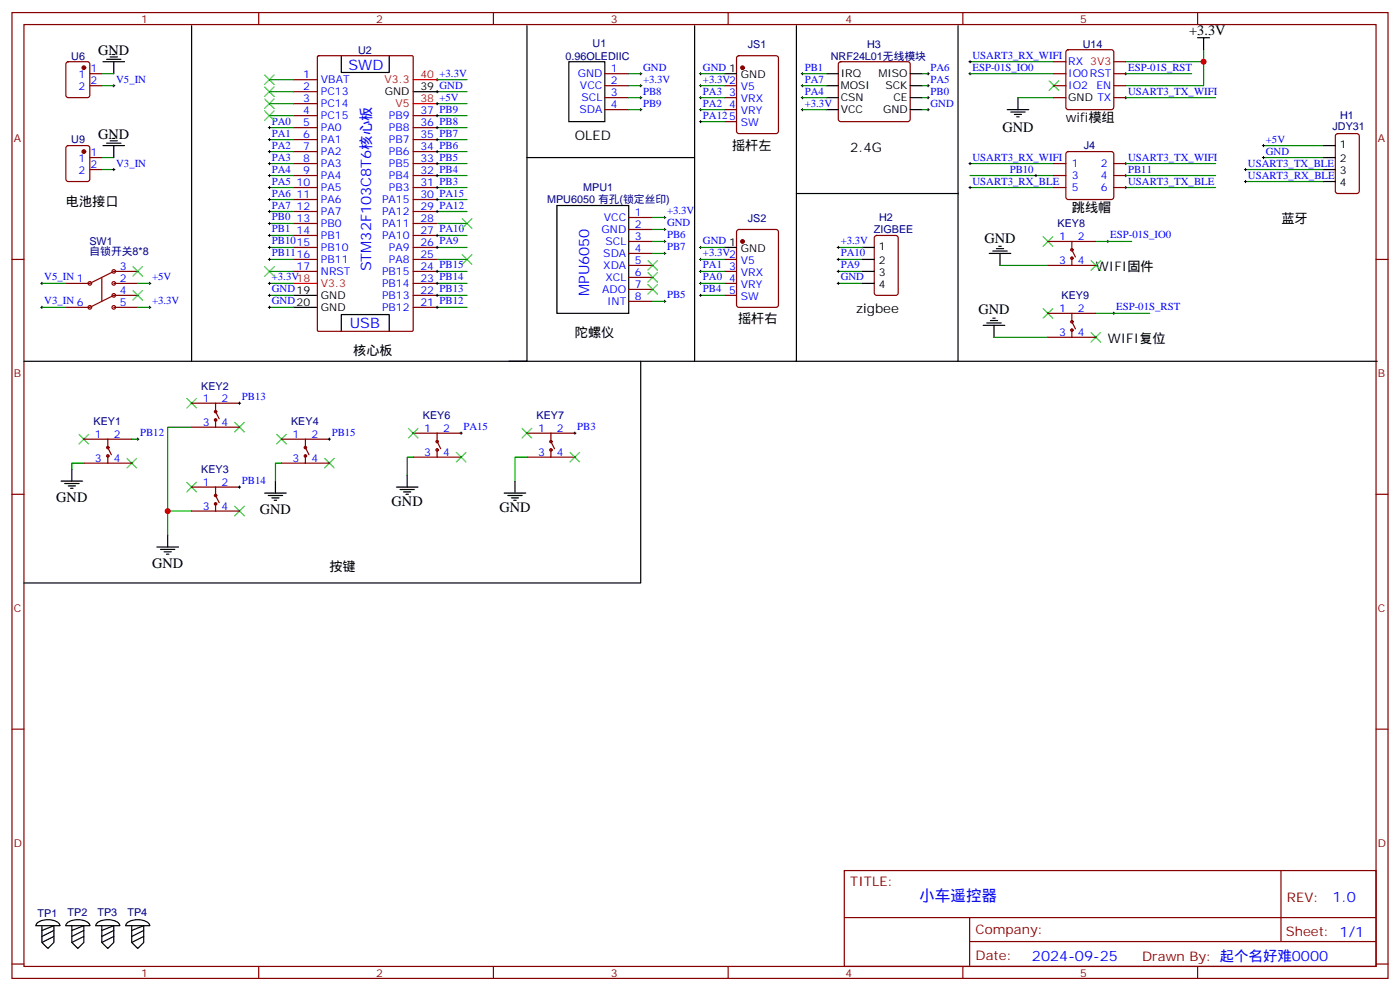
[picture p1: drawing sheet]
<svg xmlns="http://www.w3.org/2000/svg" width="412mm" height="292mm" viewBox="0 0 412 292" stroke-linecap="round" stroke-linejoin="round" font-family="sans-serif">
<g fill="none" stroke="#870000" stroke-width=".35">
<path d="M3.5 3.7h405.4v284.3h-405.4zM7.1 7.2h398.2v277.3h-398.2zM19.6 18.4l.5-.2h5.7l.6 .4 .1 9.4-.5 .7-5.9 .1-.6-.5-.1-9.4zM76.2 3.7v3.5M93.5 16.6l.3-.2h27.6l.3 .2v80.6l-.2 .3h-27.7l-.3-.1zM145.3 3.7v3.5M214.5 3.7v3.5M217.2 16.6l.5-.2h10.9l.7 .4v21.8l-.5 .7h-11.1l-.7-.4v-21.8zM247.2 18.4l.4-.2h19.8l.5 .2 .2 .5v16.2l-.2 .5-.5 .2h-19.8l-.4-.2-.3-.5v-16.2zM283.6 3.7v3.5M310.4 18.2h3.6M314.2 14.8l.5-.2h12.7l.5 .2 .2 .5v16.3l-.3 .5-.4 .2h-12.7l-.5-.3-.2-.4v-16.3z"/>
<path d="M328.1 18.2h3.5M352.8 3.7v3.5M26.5 25.2h3.5M26.5 21.7h3.5M86.4 23.5h7.1M86.4 34h7.1M86.4 30.5h7.1M86.4 27h7.1M86.4 37.6h7.1M121.7 34h7.1M121.7 37.6h7.1M178.2 25.2h7"/>
<path d="M178.2 28.8h7M178.2 32.3h7M178.2 21.7h7M213.4 25.2h3.6M213.4 28.8h3.6M213.4 35.8h3.6M213.4 32.3h3.6M310.4 25.2h3.6M310.4 28.8h3.6M310.4 21.7h3.6M328.1 25.2h3.5M328.1 28.8h3.5"/>
<path d="M328.1 21.7h3.5M393.6 39.5l.5-.2h5.6l.6 .5 .1 16.5-.5 .6-5.8 .1-.7-.5-.1-16.5zM19.6 43.1l.5-.2h5.7l.6 .4 .1 9.4-.5 .7h-5.9l-.6-.4-.1-9.4zM26.5 46.4h3.5M26.5 49.9h3.5M86.4 41.1h7.1M86.4 44.6h7.1M86.4 48.2h7.1M86.4 51.7h7.1M86.4 55.2h7.1M86.4 58.7h7.1M121.7 41.1h7.1"/>
<path d="M121.7 44.6h7.1M121.7 48.2h7.1M121.7 51.7h7.1M121.7 55.2h7.1M121.7 58.7h7.1M310.4 48.2h3.6M310.4 51.7h3.6M310.4 55.2h3.6M314.2 44.8l.5-.2h12.7l.5 .2 .2 .5v12.7l-.3 .5-.4 .2h-12.7l-.5-.2-.2-.5v-12.7zM328.1 48.2h3.5M328.1 51.7h3.5M328.1 55.2h3.5"/>
<path d="M3.5 76.4h3.6M33.5 79.9h7.1M86.4 76.4h7.1M86.4 79.9h7.1M86.4 72.8h7.1M86.4 69.3h7.1M86.4 65.8h7.1M86.4 62.3h7.1M121.7 76.4h7.1M121.7 79.9h7.1M121.7 72.8h7.1M121.7 69.3h7.1"/>
<path d="M121.7 65.8h7.1M121.7 62.3h7.1M185.2 64h7.1M185.2 67.6h7.1M185.2 71.1h7.1M185.2 74.6h7.1M185.2 78.1h7.1M213.4 76.4h3.6M213.4 79.9h3.6M217.2 67.8l.5-.2h10.9l.7 .4v21.8l-.5 .6-11.1 .1-.7-.5v-21.7zM257.8 69.5l.4-.2h5.7l.6 .5 .1 16.5-.5 .6-5.9 .1-.6-.5-.1-16.5zM308.7 71.1h14.1"/>
<path d="M308.7 78.1h14.1M315.7 71.1v2.5l1.1 2.1M315.7 75.7v2.4M405.3 76.4h3.6M19.4 83.4h7.1M19.4 90.5h7.1M33.5 83.4h7.1M33.5 87h7.1M33.5 90.5h7.1M121.7 83.4h7.1M121.7 87h7.1M121.7 90.5h7.1"/>
<path d="M185.2 81.7h7.1M185.2 85.2h7.1M185.2 88.7h7.1M213.4 83.4h3.6M213.4 87h3.6M308.7 99.3h14.1M308.7 92.3h14.1M315.7 92.3v2.4l1.1 2.1M315.7 96.8v2.5M56.4 118.7h14.2M63.5 118.7v2.5l1.1 2.1M24.7 136.3h14.1"/>
<path d="M24.7 129.3h14.1M31.7 129.3v2.5l1.1 2.1M31.7 133.9v2.4M56.4 125.8h14.2M63.5 123.3v2.5M82.9 136.3h14.1M82.9 129.3h14.1M90 129.3v2.5l1 2.1M90 133.9v2.4M121.7 134.6h14.1M121.7 127.5h14.1M128.8 127.5v2.5l1 2.1"/>
<path d="M128.8 132.1v2.5M155.2 134.6h14.1M155.2 127.5h14.1M162.3 127.5v2.5l1 2.1M162.3 132.1v2.5M3.5 145.5h3.6M56.4 150.5h14.2M56.4 143.4h14.2M63.5 143.4v2.5l1.1 2.1M63.5 148v2.5M405.3 145.5h3.6M3.5 214.7h3.6"/>
<path d="M405.3 214.7h3.6M248.7 256.3h156.6v28.2h-156.6zM377.3 256.3v20.9M248.7 270.1h156.5M285.6 277.2h119.6M285.6 270.1v14.2M3.5 283.8h3.6M76.2 284.5v3.5M145.3 284.5v3.5M214.5 284.5v3.5M283.6 284.5v3.5M352.8 284.5v3.5"/>
<path d="M405.3 283.8h3.6"/>
<circle cx="315.7" cy="73.6" r=".35"/>
<circle cx="315.7" cy="76" r=".35"/>
<circle cx="315.7" cy="97.2" r=".35"/>
<circle cx="315.7" cy="94.7" r=".35"/>
<circle cx="31.8" cy="134.2" r=".35"/>
<circle cx="31.8" cy="131.8" r=".35"/>
<circle cx="63.5" cy="123.6" r=".35"/>
<circle cx="63.5" cy="121.2" r=".35"/>
<circle cx="90" cy="134.2" r=".35"/>
<circle cx="90" cy="131.8" r=".35"/>
<circle cx="128.8" cy="132.5" r=".35"/>
<circle cx="128.8" cy="130" r=".35"/>
<circle cx="162.3" cy="130" r=".35"/>
<circle cx="162.3" cy="132.5" r=".35"/>
<circle cx="63.5" cy="145.9" r=".35"/>
<circle cx="63.5" cy="148.3" r=".35"/>
</g>
<g fill="none" stroke="#000" stroke-width=".29">
<path d="M285.4 18.2h.7M285.8 17.8v.7M33.2 25.2h.7M33.5 24.9v.7M79 37.6h.7M79.4 37.2v.7M128.4 23.5h.7M128.4 37.6h.7M128.4 34h.7M128.4 27h.7M128.4 30.5h.7M128.8 23.1v.7"/>
<path d="M128.8 26.6v.7M128.8 30.2v.7M128.8 33.7v.7M128.8 37.2v.7M188.4 25.2h.7M188.4 21.7h.7M188.4 28.8h.7M188.4 32.3h.7M188.7 21.3v.7M188.7 24.9v.7M188.7 28.4v.7M188.7 31.9v.7"/>
<path d="M206 25.2h.7M206 21.7h.7M206 28.8h.7M206 32.3h.7M206 35.8h.7M206.4 21.3v.7M206.4 24.9v.7M206.4 28.4v.7M206.4 31.9v.7M206.4 35.5v.7M236 25.2h.7M236 21.7h.7"/>
<path d="M236 28.8h.7M236 32.3h.7M236.4 21.3v.7M236.4 24.9v.7M236.4 28.4v.7M236.4 31.9v.7M273 25.2h.8M273 21.7h.8M273 28.8h.8M273 32.3h.8M273.4 21.3v.7M273.4 24.9v.7"/>
<path d="M273.4 28.4v.7M273.4 31.9v.7M285.4 21.7h.7M285.8 21.3v.7M331.3 21.7h.7M331.3 28.8h.7M331.6 21.3v.7M331.6 28.4v.7M33.2 49.9h.7M33.5 49.6v.7M79 41.1h.7M79 44.6h.7"/>
<path d="M79 48.2h.7M79 51.7h.7M79 55.2h.7M79 58.7h.7M79.4 40.7v.8M79.4 44.3v.7M79.4 47.8v.7M79.4 51.3v.7M79.4 54.9v.7M79.4 58.4v.7M128.4 41.1h.7M128.4 44.6h.7"/>
<path d="M128.4 48.2h.7M128.4 51.7h.7M128.4 55.2h.7M128.4 58.7h.7M128.8 40.7v.8M128.8 44.3v.7M128.8 47.8v.7M128.8 51.3v.7M128.8 54.9v.7M128.8 58.4v.7M285.4 48.2h.7M285.4 55.2h.7"/>
<path d="M285.8 47.8v.7M285.8 54.9v.7M304.8 51.7h.7M305.2 51.3v.7M331.3 48.2h.7M331.3 51.7h.7M331.3 55.2h.7M331.6 47.8v.7M331.6 51.3v.7M331.6 54.9v.7M366.5 53.4h.7M366.5 49.9h.7"/>
<path d="M366.9 49.6v.7M366.9 53.1v.7M371.8 46.4h.7M371.8 42.9h.7M372.2 42.5v.7M372.2 46v.7M79 62.3h.7M79 72.8h.7M79 69.3h.7M79 65.8h.7M79 76.4h.7M79.4 61.9v.7"/>
<path d="M79.4 65.4v.7M79.4 69v.7M79.4 72.5v.7M79.4 76v.7M128.4 62.3h.7M128.4 72.8h.7M128.4 69.3h.7M128.4 79.9h.7M128.8 61.9v.7M128.8 69v.7M128.8 72.5v.7M128.8 79.6v.7"/>
<path d="M195.4 64h.7M195.4 67.6h.7M195.4 71.1h.7M195.4 74.6h.7M195.8 63.7v.7M195.8 67.2v.7M195.8 70.7v.7M195.8 74.3v.7M206 72.8h.7M206 76.4h.7M206 79.9h.7M206.4 72.5v.7"/>
<path d="M206.4 76v.7M206.4 79.6v.7M246.6 72.8h.7M246.6 76.4h.7M246.6 79.9h.7M246.9 72.5v.7M246.9 76v.7M246.9 79.6v.7M326 71.1h.7M326.3 70.7v.7M12 90.5h.7M12 83.4h.7"/>
<path d="M12.3 83.1v.7M12.3 90.1v.7M43.7 90.5h.7M43.7 83.4h.7M44.1 83.1v.7M44.1 90.1v.7M79 90.5h.7M79 87h.7M79 83.4h.7M79.4 83.1v.7M79.4 86.6v.7M79.4 90.1v.7"/>
<path d="M128.4 90.5h.7M128.4 87h.7M128.4 83.4h.7M128.8 83.1v.7M128.8 86.6v.7M128.8 90.1v.7M195.4 88.7h.7M195.8 88.4v.7M206 87h.7M206 83.4h.7M206.4 83.1v.7M206.4 86.6v.7"/>
<path d="M246.6 83.4h.7M246.9 83.1v.7M327.7 92.3h.7M328.1 91.9v.7M70.2 118.7h.7M70.6 118.4v.7M40.2 129.3h.7M40.6 128.9v.7M96.7 129.3h.7M97 128.9v.7M135.5 127.5h.7M135.8 127.2v.7"/>
<path d="M169 127.5h.7M169.3 127.2v.7M70.2 143.4h.7M70.6 143.1v.7"/>
</g>
<g fill="none" stroke="#000" stroke-width=".35">
<path d="M30.3 18.2h6.4M31.4 17.5h4.2M32.5 16.8h2.1M33.2 16.1h.7M33.5 18.2v3.5M56.4 7.6v98.8h-49.3M100.5 16.4v4.9h14.2v-4.9M155.2 7.6v98.8h-98.8M167.6 18.2h10.6v17.6h-10.6zM204.6 7.6v98.8h-54.7M234.6 7.6v98.8h-30M282.2 7.6v98.8h-47.6"/>
<path d="M352.8 11.1h3.5M354.5 11.1v3.5M121.7 27h7.1M213.4 21.7h3.6M243.4 21.7h3.5M243.4 25.2h3.5M243.4 28.8h3.5M243.4 32.3h3.5M268.1 21.7h3.5M268.1 25.2h3.5M268.1 28.8h3.5M268.1 32.3h3.5"/>
<path d="M296.7 32.3h6.3M297.7 33h4.3M298.8 33.7h2.1M299.5 34.4h.7M299.9 28.8v3.5M30.3 42.9h6.4M31.4 42.2h4.2M32.5 41.5h2.1M33.2 40.7h.7M33.5 42.9v3.5M155.2 46.4h49.4M234.6 57h47.6"/>
<path d="M389.8 42.9h3.5M389.8 46.4h3.5M389.8 49.9h3.5M389.8 53.4h3.5M164 60.5h21.2v31.8h-21.2zM213.4 72.8h3.6M254 72.8h3.5M254 76.4h3.5M254 79.9h3.5M291.4 74.6h6.3M292.5 73.9h4.2M293.5 73.2h2.1"/>
<path d="M294.2 72.5h.7M294.6 74.6v3.5M86.4 90.5h7.1M86.4 87h7.1M100.5 97.5v-4.9h14.2v4.9M254 83.4h3.5M289.6 95.8h6.4M290.7 95.1h4.2M291.7 94.4h2.2M292.5 93.7h.7M292.8 95.8v3.5M188.7 106.4v65.2h-181.6"/>
<path d="M282.2 106.4h123.5M21.2 138.1v3.5M119.9 139.9v3.5M18 141.6h6.3M19 142.3h4.3M20.1 143.1h2.1M20.8 143.8h.7M49.4 157.5v3.5M78 145.2h6.3M79 145.9h4.3M80.1 146.6h2.1M80.8 147.3h.7"/>
<path d="M81.1 141.6v3.6M116.8 143.4h6.3M117.8 144.1h4.3M118.9 144.8h2.1M119.6 145.5h.7M148.5 145.2h6.4M149.6 145.9h4.2M150.6 146.6h2.2M151.3 147.3h.7M151.7 141.6v3.6M46.2 161h6.4M47.3 161.7h4.2"/>
<path d="M48.3 162.5h2.1M49 163.2h.7M10.9 271.7a5.6 5.6 0 0 1 6.4 0l.3 .8h-7zM12.3 272.5v5l1.8 1.7 1.8-1.7v-5l-3.6 1.4M15.9 273.9l-3.6 1.8M15.9 275.7l-3.6 1.8M19.8 271.7a5.6 5.6 0 0 1 6.3 0l.4 .8h-7.1zM21.2 272.5v5l1.7 1.7 1.8-1.7v-5l-3.5 1.4M24.7 273.9l-3.5 1.8M24.7 275.7l-3.5 1.8M28.6 271.7a5.6 5.6 0 0 1 6.3 0l.4 .8h-7.1zM30 272.5v5l1.7 1.7 1.8-1.7v-5l-3.5 1.4"/>
<path d="M33.5 273.9l-3.5 1.8M33.5 275.7l-3.5 1.8M37.4 271.7a5.6 5.6 0 0 1 6.3 0l.4 .8h-7.1zM38.8 272.5v5l1.8 1.7 1.7-1.7v-5l-3.5 1.4M42.3 273.9l-3.5 1.8M42.3 275.7l-3.5 1.8"/>
</g>
<path d="M121.7 30.5h7.1M121.7 23.5h7.1M86.4 83.4h7.1" fill="none" stroke="#f00" stroke-width=".35"/>
<g fill="none" stroke="#008700" stroke-width=".35">
<path d="M285.8 18.2h24.6M331.6 18.2h22.9v7h-22.9M354.5 14.6v3.6M30 25.2h3.5M30 21.7h3.5M79.4 23.5h7M79.4 27h7M79.4 30.5h7M79.4 34h7M79.4 37.6h7M128.8 23.5h8.8M128.8 27h8.8"/>
<path d="M128.8 30.5h8.8M128.8 34h8.8M128.8 37.6h8.8M185.2 25.2h3.5M185.2 21.7h3.5M185.2 28.8h3.5M185.2 32.3h3.5M206.4 25.2h7M206.4 21.7h7M206.4 28.8h7M206.4 32.3h7M206.4 35.8h7"/>
<path d="M236.4 25.2h7M236.4 21.7h7M236.4 28.8h7M236.4 32.3h7M271.6 25.2h1.8M271.6 21.7h1.8M271.6 28.8h1.8M271.6 32.3h1.8M285.8 21.7h24.6M299.9 28.8h10.5M331.6 21.7h19.4M331.6 28.8h26.5"/>
<path d="M30 49.9h3.5M30 46.4h3.5M79.4 41.1h7M79.4 44.6h7M79.4 48.2h7M79.4 51.7h7M79.4 55.2h7M79.4 58.7h7M128.8 41.1h8.8M128.8 44.6h8.8M128.8 48.2h8.8M128.8 51.7h8.8"/>
<path d="M128.8 55.2h8.8M128.8 58.7h8.8M285.8 48.2h24.6M285.8 51.7h24.6M285.8 55.2h24.6M331.6 55.2h26.5M331.6 48.2h26.5M331.6 51.7h26.5M366.9 53.4h22.9M366.9 49.9h22.9M372.2 46.4h17.6M372.2 42.9h17.6"/>
<path d="M79.4 62.3h7M79.4 65.8h7M79.4 69.3h7M79.4 72.8h7M79.4 76.4h7M79.4 79.9h7M128.8 62.3h8.8M128.8 65.8h8.8M128.8 69.3h8.8M128.8 72.8h8.8M128.8 76.4h8.8M128.8 79.9h8.8"/>
<path d="M192.3 64h3.5M192.3 67.6h3.5M192.3 71.1h3.5M192.3 74.6h3.5M206.4 72.8h7M206.4 76.4h7M206.4 79.9h7M246.9 72.8h7.1M246.9 76.4h7.1M246.9 79.9h7.1M294.6 78.1h14.1M322.8 71.1h10.6"/>
<path d="M12.3 83.4h7.1M12.3 90.5h7.1M40.6 83.4h3.5M40.6 90.5h3.5M79.4 83.4h7M79.4 87h7M79.4 90.5h7M128.8 83.4h8.8M128.8 87h8.8M128.8 90.5h8.8M192.3 88.7h3.5M206.4 83.4h7"/>
<path d="M206.4 87h7M246.9 83.4h7.1M292.8 99.3h15.9M322.8 92.3h15.9M24.7 136.3h-3.5v1.8M38.8 129.3h1.8M56.4 125.8h-7v31.7M82.9 136.3h-1.8v5.3M121.7 134.6h-1.8v5.3M155.2 134.6h-3.5v7M49.4 150.5h7"/>
</g>
<g fill="#870000" stroke="#870000" stroke-width=".35">
<circle cx="218.7" cy="19.9" r=".53"/>
<circle cx="218.7" cy="71.1" r=".53"/>
<circle cx="24.7" cy="19.9" r=".53"/>
<circle cx="24.7" cy="44.6" r=".53"/>
</g>
<g fill="none" stroke="#900" stroke-width=".35">
<path d="M33.5 79.9l-7 3.5M30 81.7v7M33.5 87l-7 3.5"/>
<circle cx="33.5" cy="79.9" r=".53"/>
<circle cx="26.5" cy="83.4" r=".53"/>
<circle cx="26.5" cy="90.5" r=".53"/>
<circle cx="33.5" cy="83.4" r=".53"/>
<circle cx="33.5" cy="90.5" r=".53"/>
<circle cx="33.5" cy="87" r=".53"/>
</g>
<g fill="none" stroke="#3c3" stroke-width=".35">
<path d="M78 25.6l2.8 2.8M78 29.1l2.8 2.8M78 32.6l2.8 2.9M78 22l2.8 2.9M80.8 25.6l-2.8 2.8M80.8 29.1l-2.8 2.8M80.8 32.6l-2.8 2.9M80.8 22l-2.8 2.9M309 23.8l2.9 2.8M311.9 23.8l-2.9 2.8M39.2 78.5l2.8 2.8M42 78.5l-2.8 2.8"/>
<path d="M78 78.5l2.8 2.8M80.8 78.5l-2.8 2.8M136.2 75l2.8 2.8M136.2 64.4l2.8 2.8M139 75l-2.8 2.8M139 64.4l-2.8 2.8M190.9 76.7l2.8 2.9M193.7 76.7l-2.8 2.9M307.3 69.7l2.8 2.8M310.1 69.7l-2.8 2.8M321.4 76.7l2.8 2.9M324.2 76.7l-2.8 2.9"/>
<path d="M39.2 85.5l2.8 2.9M42 85.5l-2.8 2.9M190.9 83.8l2.8 2.8M190.9 80.3l2.8 2.8M193.7 83.8l-2.8 2.8M193.7 80.3l-2.8 2.8M307.3 90.8l2.8 2.9M310.1 90.8l-2.8 2.9M321.4 97.9l2.8 2.8M324.2 97.9l-2.8 2.8M55 117.3l2.9 2.8M57.9 117.3l-2.9 2.8"/>
<path d="M23.3 127.9l2.8 2.8M26.1 127.9l-2.8 2.8M37.4 134.9l2.8 2.9M40.2 134.9l-2.8 2.9M69.1 124.4l2.9 2.8M72 124.4l-2.9 2.8M81.5 127.9l2.8 2.8M84.3 127.9l-2.8 2.8M95.6 134.9l2.8 2.9M98.4 134.9l-2.8 2.9M120.3 126.1l2.8 2.8M123.1 126.1l-2.8 2.8"/>
<path d="M134.4 133.2l2.8 2.8M137.2 133.2l-2.8 2.8M153.8 126.1l2.8 2.8M156.6 126.1l-2.8 2.8M167.9 133.2l2.8 2.8M170.7 133.2l-2.8 2.8M55 142l2.9 2.8M57.9 142l-2.9 2.8M69.1 149l2.9 2.9M72 149l-2.9 2.9"/>
</g>
<g fill="#c00">
<circle cx="354.5" cy="18.2" r=".88"/>
<circle cx="49.4" cy="150.5" r=".88"/>
</g>
<text font-size="4.6" fill="#00f" x="270.8" y="265.3">小车遥控器</text>
<g font-size="4.2">
<text x="350.3" y="10.4">+3.3V</text>
<text x="28.9" y="16.1">GND</text>
<text x="28.9" y="40.8">GND</text>
<text x="295.3" y="39">GND</text>
<text x="290" y="71.5">GND</text>
<text x="288.2" y="92.5">GND</text>
<text x="16.6" y="147.7">GND</text>
<text x="115.4" y="149">GND</text>
<text x="76.6" y="151.3">GND</text>
<text x="147.1" y="150.8">GND</text>
<text x="44.8" y="167.1">GND</text>
</g>
<g font-size="4.2" fill="#00f">
<text x="102.7" y="20.6">SWD</text>
<text x="109.4" y="79.9" transform="rotate(-90 109.4 79.9)">STM32F103C8T6核心板</text>
<text x="173.5" y="87.2" transform="rotate(-90 173.5 87.2)">MPU6050</text>
<text x="103" y="96.5">USB</text>
<text x="392.5" y="265.6">1.0</text>
<text x="304" y="282.9">2024-09-25</text>
</g>
<g font-size="3.9">
<text x="314" y="35.8">wifi模组</text>
<text x="169.3" y="41.1">OLED</text>
<text x="215.6" y="44.1">摇杆左</text>
<text x="250.5" y="44.6">2.4G</text>
<text x="19.4" y="60.5">电池接口</text>
<text x="315.7" y="62.3">跳线帽</text>
<text x="377.5" y="65.8">蓝牙</text>
<text x="322.8" y="79.9">WIFI固件</text>
<text x="217.4" y="95.2">摇杆右</text>
<text x="252.2" y="92.3">zigbee</text>
<text x="169.3" y="99.3">陀螺仪</text>
<text x="326.3" y="101.1">WIFI复位</text>
<text x="104.1" y="104.6">核心板</text>
<text x="97" y="168.1">按键</text>
</g>
<g font-size="3.9" fill="#800">
<text x="250.5" y="260.9">TITLE:</text>
<text x="379.1" y="265.6">REV:</text>
<text x="287.4" y="275.1">Company:</text>
<text x="378.7" y="275.7">Sheet: 1/1</text>
<text x="287.4" y="282.8">Date:</text>
<text x="336.4" y="282.8">Drawn By: 起个名好难0000</text>
</g>
<g font-size="3.2" fill="#800">
<text x="41.6" y="6.7">1</text>
<text x="110.8" y="6.7">2</text>
<text x="179.9" y="6.7">3</text>
<text x="249.1" y="6.7">4</text>
<text x="318.2" y="6.7">5</text>
<text x="4.1" y="41.8">A</text>
<text x="405.9" y="41.8">A</text>
<text x="4.1" y="110.9">B</text>
<text x="405.9" y="110.9">B</text>
<text x="4.1" y="180.1">C</text>
<text x="405.9" y="180.1">C</text>
<text x="4.1" y="249.2">D</text>
<text x="405.9" y="249.2">D</text>
<text x="41.6" y="287.5">1</text>
<text x="110.8" y="287.5">2</text>
<text x="179.9" y="287.5">3</text>
<text x="249.1" y="287.5">4</text>
<text x="318.2" y="287.5">5</text>
</g>
<g font-size="3.2" fill="#000080">
<text x="21" y="17.5">U6</text>
<text x="105.5" y="15.8">U2</text>
<text x="166.6" y="17.6">0.96OLEDIIC</text>
<text x="174.6" y="13.9">U1</text>
<text x="220.3" y="14.1">JS1</text>
<text x="244.7" y="17.6">NRF24L01无线模块</text>
<text x="255.4" y="14">H3</text>
<text x="318.9" y="14.1">U14</text>
<text x="394.8" y="35.2">H1</text>
<text x="392.5" y="38.3">JDY31</text>
<text x="21" y="42.2">U9</text>
<text x="319.3" y="44">J4</text>
<text x="161.2" y="59.9">MPU6050 有孔(锁定丝印)</text>
<text x="171.8" y="56.4">MPU1</text>
<text x="220.3" y="65.2">JS2</text>
<text x="258.9" y="65.2">H2</text>
<text x="257.4" y="68.7">ZIGBEE</text>
<text x="311.5" y="66.9">KEY8</text>
<text x="26.3" y="75.1">自锁开关8*8</text>
<text x="26.3" y="72.1">SW1</text>
<text x="312.7" y="88.1">KEY9</text>
<text x="59.3" y="114.7">KEY2</text>
<text x="27.5" y="125.1">KEY1</text>
<text x="85.7" y="125.1">KEY4</text>
<text x="124.6" y="123.4">KEY6</text>
<text x="158.1" y="123.4">KEY7</text>
<text x="59.3" y="139.2">KEY3</text>
<text x="11.1" y="269.9">TP1</text>
<text x="19.9" y="269.8">TP2</text>
<text x="28.7" y="269.8">TP3</text>
<text x="37.5" y="269.8">TP4</text>
</g>
<g font-size="3.2" fill="#00f">
<text x="286.5" y="17.3">USART3_RX_WIFI</text>
<text x="23.1" y="23.1">1</text>
<text x="26.6" y="21.3">1</text>
<text x="89.4" y="23.1">1</text>
<text x="170.2" y="22.8">GND</text>
<text x="179.9" y="21.3">1</text>
<text x="189.4" y="20.8">GND</text>
<text x="207.1" y="20.8">GND 1</text>
<text x="237.1" y="20.8">PB1</text>
<text x="274.1" y="20.8">PA6</text>
<text x="286.5" y="20.8">ESP-01S_IO0</text>
<text x="314.7" y="19.2">RX 3V3</text>
<text x="314.7" y="22.8">IO0RST</text>
<text x="332.3" y="20.8">ESP-01S_RST</text>
<text x="23.1" y="26.6">2</text>
<text x="26.6" y="24.9">2</text>
<text x="34.2" y="24.3">V5_IN</text>
<text x="89.4" y="26.6">2</text>
<text x="94.5" y="24.5">VBAT</text>
<text x="94.5" y="28">PC13</text>
<text x="170.8" y="26.3">VCC</text>
<text x="171.3" y="29.8">SCL</text>
<text x="179.9" y="24.9">2</text>
<text x="179.9" y="28.4">3</text>
<text x="189.4" y="24.3">+3.3V</text>
<text x="189.4" y="27.9">PB8</text>
<text x="207.1" y="24.3">+3.3V2</text>
<text x="207.1" y="27.9">PA3</text>
<text x="214.8" y="28.4">3</text>
<text x="218.3" y="26.6">V5</text>
<text x="237.1" y="24.3">PA7</text>
<text x="237.1" y="27.9">PA4</text>
<text x="274.1" y="24.3">PA5</text>
<text x="274.1" y="27.9">PB0</text>
<text x="314.7" y="26.3">IO2</text>
<text x="323" y="26.3">EN</text>
<text x="332.3" y="27.9">USART3_TX_WIFI</text>
<text x="89.4" y="33.7">4</text>
<text x="89.4" y="30.2">3</text>
<text x="94.5" y="35.1">PC15</text>
<text x="94.5" y="31.6">PC14</text>
<text x="114.5" y="35.1">PB9</text>
<text x="123.8" y="33.7">37 PB9</text>
<text x="170.7" y="33.3">SDA</text>
<text x="179.9" y="31.9">4</text>
<text x="189.4" y="31.4">PB9</text>
<text x="207.1" y="31.4">PA2</text>
<text x="207.1" y="34.9">PA125</text>
<text x="214.8" y="31.9">4</text>
<text x="218.3" y="30.2">VRX</text>
<text x="218.3" y="33.7">VRY</text>
<text x="237.1" y="31.4">+3.3V</text>
<text x="274.1" y="31.4">GND</text>
<text x="80.1" y="36.7">PA0</text>
<text x="80.1" y="40.2">PA1</text>
<text x="89.4" y="40.7">6</text>
<text x="89.4" y="37.2">5</text>
<text x="94.5" y="38.6">PA0</text>
<text x="114.5" y="38.6">PB8</text>
<text x="123.8" y="37.2">36 PB8</text>
<text x="123.8" y="40.7">35 PB7</text>
<text x="218.3" y="37.2">SW</text>
<text x="372.9" y="42">+5V</text>
<text x="23.1" y="47.8">1</text>
<text x="26.6" y="46">1</text>
<text x="80.1" y="43.7">PA2</text>
<text x="80.1" y="47.3">PA3</text>
<text x="89.4" y="47.8">8</text>
<text x="89.4" y="44.3">7</text>
<text x="94.5" y="45.7">PA2</text>
<text x="94.5" y="42.2">PA1</text>
<text x="114.5" y="42.2">PB7</text>
<text x="114.5" y="45.7">PB6</text>
<text x="123.8" y="44.3">34 PB6</text>
<text x="123.8" y="47.8">33 PB5</text>
<text x="286.5" y="47.3">USART3_RX_WIFI</text>
<text x="332.3" y="47.3">USART3_TX_WIFI</text>
<text x="372.9" y="45.5">GND</text>
<text x="23.1" y="51.3">2</text>
<text x="26.6" y="49.6">2</text>
<text x="34.2" y="49">V3_IN</text>
<text x="80.1" y="50.8">PA4</text>
<text x="89.4" y="51.3">9</text>
<text x="94.5" y="52.7">PA4</text>
<text x="94.5" y="49.2">PA3</text>
<text x="114.5" y="49.2">PB5</text>
<text x="114.5" y="52.7">PB4</text>
<text x="123.8" y="51.3">32 PB4</text>
<text x="297.4" y="50.8">PB10</text>
<text x="315.7" y="49.2">1</text>
<text x="315.7" y="52.7">3</text>
<text x="324.3" y="49.2">2</text>
<text x="324.3" y="52.7">4</text>
<text x="332.3" y="50.8">PB11</text>
<text x="367.6" y="52.6">USART3_RX_BLE</text>
<text x="367.6" y="49">USART3_TX_BLE</text>
<text x="80.1" y="54.3">PA5</text>
<text x="80.1" y="57.9">PA6</text>
<text x="87.3" y="58.4">11</text>
<text x="87.3" y="54.9">10</text>
<text x="94.5" y="59.8">PA6</text>
<text x="94.5" y="56.3">PA5</text>
<text x="112.5" y="59.8">PA15</text>
<text x="114.5" y="56.3">PB3</text>
<text x="123.8" y="54.9">31 PB3</text>
<text x="123.8" y="58.4">30 PA15</text>
<text x="286.5" y="54.3">USART3_RX_BLE</text>
<text x="315.7" y="56.3">5</text>
<text x="324.3" y="56.3">6</text>
<text x="332.3" y="54.3">USART3_TX_BLE</text>
<text x="80.1" y="61.4">PA7</text>
<text x="80.1" y="64.9">PB0</text>
<text x="87.3" y="65.4">13</text>
<text x="87.3" y="61.9">12</text>
<text x="94.5" y="63.3">PA7</text>
<text x="112.5" y="63.3">PA12</text>
<text x="123.8" y="61.9">29 PA12</text>
<text x="123.8" y="65.4">28</text>
<text x="177.9" y="65.1">VCC</text>
<text x="187" y="63.7">1</text>
<text x="196.5" y="63.1">+3.3V</text>
<text x="80.1" y="68.4">PB1</text>
<text x="80.1" y="72">PB1015</text>
<text x="87.3" y="69">14</text>
<text x="94.5" y="70.4">PB1</text>
<text x="94.5" y="66.9">PB0</text>
<text x="112.5" y="66.9">PA11</text>
<text x="112.5" y="70.4">PA10</text>
<text x="123.8" y="69">27 PA10</text>
<text x="177.2" y="68.6">GND</text>
<text x="187" y="67.2">2</text>
<text x="187" y="70.7">3</text>
<text x="196.5" y="66.7">GND</text>
<text x="196.5" y="70.2">PB6</text>
<text x="207.1" y="72">GND 1</text>
<text x="247.6" y="72">+3.3V</text>
<text x="312" y="70.7">1</text>
<text x="317.5" y="70.7">2</text>
<text x="327" y="70.2">ESP-01S_IO0</text>
<text x="80.1" y="75.5">PB1116</text>
<text x="94.5" y="77.4">PB11</text>
<text x="94.5" y="73.9">PB10</text>
<text x="114.6" y="73.9">PA9</text>
<text x="114.6" y="77.4">PA8</text>
<text x="123.8" y="72.5">26 PA9</text>
<text x="123.8" y="76">25</text>
<text x="177.7" y="75.7">SDA</text>
<text x="178.4" y="72.1">SCL</text>
<text x="187" y="74.3">4</text>
<text x="187" y="77.8">5</text>
<text x="196.5" y="73.7">PB7</text>
<text x="207.1" y="75.5">+3.3V2</text>
<text x="218.3" y="77.8">V5</text>
<text x="247.6" y="75.5">PA10</text>
<text x="312" y="77.8">3</text>
<text x="317.5" y="77.8">4</text>
<text x="13.1" y="82.6">V5_IN 1</text>
<text x="35.3" y="79.6">3</text>
<text x="35.3" y="83.1">2</text>
<text x="44.8" y="82.6">+5V</text>
<text x="80.1" y="82.6">+3.3V18</text>
<text x="87.3" y="79.6">17</text>
<text x="94.5" y="81">NRST</text>
<text x="112.5" y="81">PB15</text>
<text x="123.8" y="79.6">24 PB15</text>
<text x="123.8" y="83.1">23 PB14</text>
<text x="177.7" y="79.2">XDA</text>
<text x="178.3" y="82.7">XCL</text>
<text x="187" y="81.3">6</text>
<text x="207.1" y="82.6">PA0</text>
<text x="207.1" y="79">PA1</text>
<text x="214.8" y="79.6">3</text>
<text x="214.8" y="83.1">4</text>
<text x="218.3" y="81.3">VRX</text>
<text x="247.6" y="79">PA9</text>
<text x="247.6" y="82.6">GND</text>
<text x="13.1" y="89.6">V3_IN 6</text>
<text x="35.3" y="86.6">4</text>
<text x="44.8" y="89.6">+3.3V</text>
<text x="80.1" y="86.1">GND19</text>
<text x="80.1" y="89.6">GND20</text>
<text x="112.5" y="84.5">PB14</text>
<text x="112.5" y="88">PB13</text>
<text x="123.8" y="86.6">22 PB13</text>
<text x="177.4" y="86.3">ADO</text>
<text x="178.8" y="89.8">INT</text>
<text x="187" y="84.8">7</text>
<text x="187" y="88.4">8</text>
<text x="196.5" y="87.8">PB5</text>
<text x="207.1" y="86.1">PB4</text>
<text x="214.8" y="86.6">5</text>
<text x="218.3" y="88.4">SW</text>
<text x="218.3" y="84.8">VRY</text>
<text x="35.3" y="90.1">5</text>
<text x="112.5" y="91.5">PB12</text>
<text x="123.8" y="90.1">21 PB12</text>
<text x="312" y="91.9">1</text>
<text x="317.5" y="91.9">2</text>
<text x="328.8" y="91.4">ESP-01S_RST</text>
<text x="312" y="99">3</text>
<text x="317.5" y="99">4</text>
<text x="59.7" y="118.4">1</text>
<text x="65.3" y="118.4">2</text>
<text x="71.3" y="117.8">PB13</text>
<text x="59.7" y="125.4">3</text>
<text x="65.3" y="125.4">4</text>
<text x="28" y="128.9">1</text>
<text x="33.5" y="128.9">2</text>
<text x="41.3" y="128.4">PB12</text>
<text x="86.2" y="128.9">1</text>
<text x="91.7" y="128.9">2</text>
<text x="97.7" y="128.4">PB15</text>
<text x="125" y="127.2">1</text>
<text x="130.5" y="127.2">2</text>
<text x="136.5" y="126.6">PA15</text>
<text x="158.5" y="127.2">1</text>
<text x="164" y="127.2">2</text>
<text x="170" y="126.6">PB3</text>
<text x="28" y="136">3</text>
<text x="33.5" y="136">4</text>
<text x="86.2" y="136">3</text>
<text x="91.7" y="136">4</text>
<text x="125" y="134.2">3</text>
<text x="130.5" y="134.2">4</text>
<text x="158.5" y="134.2">3</text>
<text x="164" y="134.2">4</text>
<text x="59.7" y="143.1">1</text>
<text x="65.3" y="143.1">2</text>
<text x="71.3" y="142.5">PB14</text>
<text x="59.7" y="150.1">3</text>
<text x="65.3" y="150.1">4</text>
</g>
<g font-size="3.2" fill="#f00">
<text x="123.8" y="23.1">40 +3.3V</text>
<text x="113.3" y="24.5">V3.3</text>
<text x="116.5" y="31.6">V5</text>
<text x="123.8" y="30.2">38 +5V</text>
<text x="94.5" y="84.5">V3.3</text>
</g>
<g font-size="3.2">
<text x="218.3" y="23.1">GND</text>
<text x="247.6" y="22.8">IRQ</text>
<text x="258.7" y="22.8">MISO</text>
<text x="113.4" y="28">GND</text>
<text x="123.8" y="26.6">39 GND</text>
<text x="247.6" y="26.3">MOSI</text>
<text x="247.6" y="29.8">CSN</text>
<text x="260.8" y="26.3">SCK</text>
<text x="263.2" y="29.8">CE</text>
<text x="314.7" y="29.8">GND TX</text>
<text x="247.6" y="33.3">VCC</text>
<text x="260.1" y="33.3">GND</text>
<text x="394.7" y="43.6">1</text>
<text x="394.7" y="47.8">2</text>
<text x="394.7" y="51.3">3</text>
<text x="394.7" y="54.9">4</text>
<text x="218.3" y="74.3">GND</text>
<text x="258.8" y="73.6">1</text>
<text x="258.8" y="77.8">2</text>
<text x="258.8" y="81.3">3</text>
<text x="94.5" y="88">GND</text>
<text x="258.8" y="84.8">4</text>
<text x="94.5" y="91.5">GND</text>
</g>
</svg>
